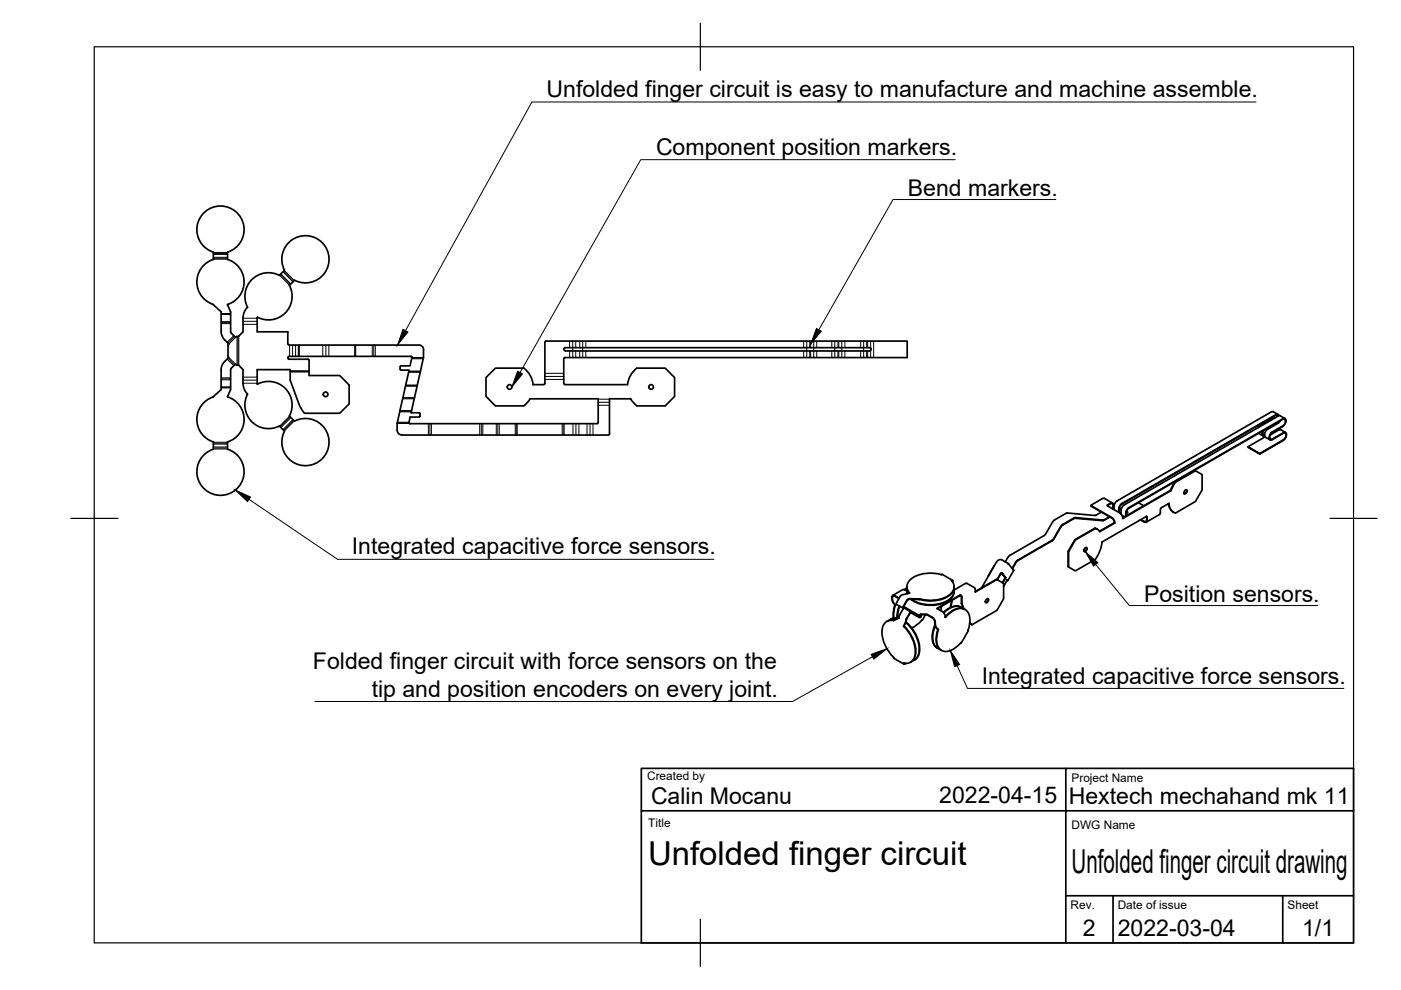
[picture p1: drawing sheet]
<svg xmlns="http://www.w3.org/2000/svg" width="297mm" height="210mm" viewBox="0 0 297 210" stroke-linecap="round" stroke-linejoin="round" font-family="sans-serif">
<!-- layer: Visible -->
<g fill="none" stroke="#000" stroke-width=".36">
<path d="M45.2 53.5v1.5M45.2 53.5a5 5 0 0 1-2.5-7.8 5 5 0 0 1 8.2 .1 5 5 0 0 1-2.7 7.7v1.5a5 5 0 0 1 3.6 4.8 5 5 0 0 1-3.6 4.8l.7 1.5v4.2l.1 .3M45.2 55a5 5 0 0 0-3.5 4.8 5 5 0 0 0 3.5 4.8M59.2 58.4l1.1-1.1a5 5 0 0 1 3.7-7.3 5 5 0 0 1 5.7 5.8 5 5 0 0 1-7.3 3.6l-1.1 1.1M59.2 58.4a5.1 5.1 0 0 0-5.8 .9 5.1 5.1 0 0 0-1 5.9M45.2 64.6l1.7 1.5v4.6l.3 .7 .4 .7M47.6 76.7l-.4 .6-.3 .7v4.6l-1.7 1.6M47.6 72l.9 1-.2 .1v2.5l.2 .2-.9 .9M52.4 65.2l-.5 .8-.3 .9-.1 3.5-.9 .9-.7 .2-.9-.9M54.6 67.3l-.1 3.1h6.5v2.5M61 75.8v.1M61 75.9l.3 .3h4.2v3.4h6.5l2 2v4l-2 2h-7.4l-1.2-1.9-1.9-5.1 .1-2.1-.2-.1"/>
<path d="M61 75.8l.3-.2h26l-.4 2h-1.9l-.2 .2v.5M61 72.9l.3 .2 27.5 .1a.97 .97 0 0 1 1 1 14.1 14.1 0 0 1-.7 4.7l-1.9 8.6h1.7M61.4 60.5a5.1 5.1 0 0 1-1 5.9 5.1 5.1 0 0 1-5.9 .9M61.4 78.4h-6.9v2.9M84.8 78.3l.2 .2M85 78.5h1.7l-1.9 8.6a9 9 0 0 0-.5 4.5l.5 .5 .4 .1M111 78.1h-6l-2 1.9v4l2 2.1h6M111 78l.9 .9 .6 .9 .5 1.7M115.8 72.3h76.5v3.5h-72.5l-.3 .3v5.2l.3 .2M115.8 72.3l-.3 .2v8.8l-.2 .2M119.9 73.7h64.4M119.9 73.7a.36 .36 0 0 0-.4 .4 .36 .36 0 0 0 .4 .3h64.5a.35 .35 0 0 0 .3-.4 .35 .35 0 0 0-.3-.3"/>
<path d="M135 78l-1.2 1.3-.5 1.1-.2 1.1M135 78.1h6l2 1.9v4l-2 2.1h-6M45.2 93.7v1.5M45.2 84.1a5 5 0 0 0-3.5 4.8 5 5 0 0 0 3.5 4.8M51.5 81.3v-2.9l-.9-.9-.7-.3-1 1v4.4l-.7 1.5a5 5 0 0 1 3.5 4.8 5 5 0 0 1-3.5 4.8v1.5a5 5 0 0 1 2.6 7.7 5 5 0 0 1-8.1 0 5 5 0 0 1 2.5-7.7M51.5 81.3l.1 .5a3.1 3.1 0 0 0 .9 1.8 5 5 0 0 0 .9 5.8 5 5 0 0 0 5.8 .9M52.4 83.5l.1 .1M54.5 81.3l.1 .1a5.1 5.1 0 0 1 5.8 .9 5.1 5.1 0 0 1 1 5.9M54.5 81.4l.1 .1M61.3 88.2l1.1 1.1a5 5 0 0 1 7.3 3.6 5 5 0 0 1-5.7 5.8 5 5 0 0 1-3.7-7.3l-1.1-1.1M88.9 87.5l.1 .1 .1 .6-.2 .2M111 86.1l.9-.9 .5-.6h14.4v5l-.2 .2h-39.7l-.2-.1 .3-1.3h1.9"/>
<path d="M113 81.5h2.3M119.8 81.5h13.3M133.7 84.5l1.3 1.6M133.7 84.6h-4.5v7.4l-.2 .2h-43.8M253.4 99.8h-.1l-4.2 2.4M266.8 91.9l1 .5M267.1 96.2l-2.5-1.5v.1l2.5 1.5M267.7 91.4v.9l.4 .1M267.9 91.3l-.2 .6 .2 .4h.2M268.1 92.3l.2 .4 1 .6M268.2 92.6l-3.6 2.1M269.5 88.9l-2.2 1.3-.5 .4"/>
<path d="M269.7 91.7l-.3 .4-.2 .5 .1 .5h.4M269.8 91.7l-.3 .2M270 88.4l-.5 .5M270.1 90.3h-.5l-1.8 1M271 87.9l-1-.6h-.5l-32.9 19.1a1.84 1.84 0 0 0-.4 1.6M271 89.7l-2.5 1.5-.3 .6-.1 .5M271 88.2l-32.9 19.1a1.84 1.84 0 0 0-.4 1.6M271 88.2l.5-.1 .9 .6M271 91l.1 .2M271 88.2l-.3-.2h-.2l-32.9 19.1a1.95 1.95 0 0 0-.3 1.6M271.1 91.2l-1.8 1M271.1 91.2l.5-.1 .9 .6"/>
<path d="M271.1 88.1l-.1-.2h-.5l-32.7 18.9M271.2 90.9v.2M271.4 89.2l-.4 .5M272 90.3l-2.3 1.3a.96 .96 0 0 0-.6 .8 .96 .96 0 0 0 .4 .9l2.6-1.4M272 88.8l-32.9 19a1.84 1.84 0 0 0-.4 1.6M272 88.9l-32.9 19a1.64 1.64 0 0 0-.3 1.5M272 90.4l-2.3 1.3M272 88.9h.5v.3M272 88.8l.5-.1 .1 .4M272.1 93.3l-5 2.9v.1l5-2.9M272.1 91.8l-2.4 1.3M272.1 91.8l.5 .1v.3"/>
<path d="M272.1 91.7h.5l.1 .4M272.5 89.2v.2M272.5 89.4l-.1 .5-.4 .4M272.6 89.1v.2M272.6 92.2v.1M272.6 89.3l-.1 .6-.5 .5M272.6 92.3l-.1 .5-.4 .4M272.7 92.1v.2M272.7 92.3l-.1 .6-.5 .5M210.8 120l-1.3 2.2M210.8 120h.1M211.2 119.2l-3.1 5.4"/>
<path d="M212.4 118.7l1.2 .7M212.5 118.7a.93 .93 0 0 0-1.2 .5M213.6 118.3l-.5 .8M213.7 119.5l-.1-.1 1.3 1.5-1.2 2.2M215.3 119.2l-.7 1.3M215.8 118.9l-1.1 1.7M215.8 118.7l-.4 .5M221.3 113.6l-7.2 4.2-.4 .4M221.7 113.2l-.3 .4M223 114.7l-7.2 4.2M223.1 110.7l-1.4 2.5M223.5 114.2l-.5 .5"/>
<path d="M224.9 111.7l-1.4 2.5M225.3 111.3l-.4 .4M226.5 116.9l.1 .1M227.9 114.4l-1.4 2.5 .1 3.3M230 116.3l.3-.2 .2 .2-.2 .5-.3 .2-.2-.3zM230.3 116.1v.5l-.5 .3M231.4 107.2v.2l4.5 2.6 .3 .8M231.4 107.3l4.3 2.4 .6 .8v.4l-3.1 1.8M232.1 112l-4.2 2.4 .1 .1M232.1 112h.1M232.2 112l.4 .2M232.3 112l.9 .7"/>
<path d="M233.5 108.6l-1.4 .7-5.9-.5-2.6 1.4-.4 .5M233.7 105.7l-2.3 1.4v.1M233.7 105.7h.5l1.7 1M234.8 107.3l2.6 1.4 .5 .5 .2 .6M235.2 109.6l-1.4 .7-5.8-.6-.3 .1-2.6 1.5-1.9 3.2-7.4 4.3M235.3 109.6l-1.5 .8-6-.5-2.5 1.5M235.4 106.8l-.6 .4M235.4 106.7l-.6 .4v.1M235.4 106.8h.5l.1 .3M235.4 106.7l.5-.1 .2 .5M235.9 107.1v.8M236.1 107.1v.9"/>
<path d="M236.2 108h.1M236.3 110.9l-3.2 1.7M237.7 108.9v.1M237.7 108.9h-.1M237.8 107.7l-.5 .3M237.8 106.8l-.2 .2a2.12 2.12 0 0 0-.4 1.6M237.9 109.3l.5 .3M238 109.8l10.2-5.8h.1l-10.3 5.9zM238.8 108.5l.3 .2M238.8 108.4l.3 .1-.1 .2M239 108.7l-.2 .2M241.4 106.6l1.1 .6"/>
<path d="M241.8 110.2l.8 .5M241.9 110.2l.7 .3M243.1 109.5h.1M243.1 109.6v.6M243.1 110.2l-.3 .4-.2-.1M243.2 110.3v-.7l-.2-.1-9.4 5.4-.3 1.6-1 2.1-4.3 2.4-1.4-.8v-3.2l1.4-2.5 4.2-2.5M243.2 110.3l-.2 .4h-.4M246 108v.7M246 108.7l-.2 .4-2.8 1.6M247.7 106.8l.1 .5a2.04 2.04 0 0 0 1 1.3M249.1 102.2h.1M249.1 102.2l-.9 1.8"/>
<path d="M249.2 102.2l4.2-2.4 1.5 .8v3.3l-1.5 2.4-4.2 2.5a2.14 2.14 0 0 1-1.4-2.1l-1.6 1-.1 .3M249.2 102.2l-.9 1.8M251.2 104l.3-.2 .2 .3-.2 .4-.3 .2-.2-.2zM251.5 103.8v.6l-.5 .3M188.9 131.2l-.1 .1M189.1 126.8v-.4l.4-.2 1.1 .6M189.1 126.7a1.55 1.55 0 0 0 .6 1.5M189.2 126.8l.1-.3 .2-.2 1.1 .6M189.2 126.8a1.55 1.55 0 0 0 .6 1.4M189.5 139.4h.1M189.5 131.6a2.06 2.06 0 0 0-2.5 2.4 7.9 7.9 0 0 0 2.5 5.4M189.5 139.4l2.2 1.4"/>
<path d="M189.5 131.5h-.7l-.8 .3M189.7 128.2h.2M189.8 128.2l-.4 1.5v1.3M189.9 128.2l-.4 1.5v1.3M190.1 128.2l1.5 .8M190.1 127.7v.5M190.3 131.1h-1.2l-.6 .4M190.5 131.1l-.8-.1-.7 .2M190.6 131l-1.1 .6M190.6 130.7v.3l-1.1 .5M190.7 128.4l-.5 1.6v1M190.8 128.5l-.4 1.6-.1 .9"/>
<path d="M191.5 128.6v.4M191.6 132.8l.1-.1zM191.6 132.8a7 7 0 0 1 2.2 6.7 1.84 1.84 0 0 1-2.2 1.1M191.6 128.6l3.5 2 .1-.1M191.6 128.6v.2l.2 .2M191.7 132.8a7.3 7.3 0 0 1 2.3 6.3 1.91 1.91 0 0 1-1 1.3M191.8 128.9l-.3 .3-.9 1.5M191.8 129l3.2 1.8 .1-.2M191.9 125.1l-.5-.1-2.1 1.3M192 132a7.4 7.4 0 0 1 2.8 6.7 1.92 1.92 0 0 1-1.3 1.4M192 131.5l-.4 1.3M192 131.8h.2l-.5 .9"/>
<path d="M192.1 131.9a7.3 7.3 0 0 1 2.7 6.9l-.5 .8-.5 .4M192.1 131.3v.2M192.2 131.3v.5M192.3 124.5l.1 .7 .4 .6M192.3 124.4v.2l-.5 .4M192.3 125.3v.6M192.3 124.7l-.4 .4 .4 .2M192.3 124.9l.1 1M192.7 126.9v.2h2.2M192.7 127.1l-.3 .2-.8 1.3M192.8 129.3l-.1 .2M193.2 129.8l-.3 .2-.8 1.3"/>
<path d="M194.8 130.4l-.1 .2M194.9 127l-2.2-.1-.4 .4-.8 1.3M195 127v.1M195.2 130.5l.1 .3-.4 .1-1.8-1-.9 1.4M195.2 130.2a2.66 2.66 0 0 1 3.1 1.4v.5a1.56 1.56 0 0 0 .6 1.4l-.1-.1a1.61 1.61 0 0 1-.6-1.4M195.2 130.3a2.57 2.57 0 0 1 3 1.3v.4M195.2 130.2l-.2 .4 .2-.1M195.2 130.2l-.1 .3M195.5 131.5l-1.1 1-1.1 .6M196.2 130.3l-.7 1.2M196.5 130.2v.1M198.2 132.5a4.6 4.6 0 0 0 .1 4.6l.5 .3"/>
<path d="M198.3 132.7a4.6 4.6 0 0 0 0 4.3l.9 .6M198.9 133.4a4.2 4.2 0 0 0 .2 4.1l.4 .3M199 133.5a4.2 4.2 0 0 0 .2 4.1 2.45 2.45 0 0 0 3.3-.2l1.3-1.1 1.5-2.6M199.5 137.9h.1M199.6 121.8h.2l2.1 1.2M199.6 121.8a7 7 0 0 0-6.9 1.4 1.84 1.84 0 0 0 .1 2.5l-1.8 .6-.9 1.5M199.6 128.5l-.1 1M200.4 130.8h.1M200.4 130.8v.1M200.4 130.9h.1M200.5 130.9a4.2 4.2 0 0 1 3.6-1.9 2.45 2.45 0 0 1 1.5 3l-.4 1.6M201.7 123.1a2.06 2.06 0 0 1-.9 3.3 7.9 7.9 0 0 1-5.8 .6"/>
<path d="M201.8 123.1h-.1M201.8 123h.1l.1 .5M201.8 127.3l-.3 1.5M201.8 123.1l.1 .2M201.9 127.2l-.3 1.5M202.2 124.9a2.67 2.67 0 0 1-2.2 2.8 7.7 7.7 0 0 1-6.7-.6M202.3 124.5a3 3 0 0 1-2.4 2.5l-1.4 .3-1.4 .1-2.1-.3M202.3 125.3a2.62 2.62 0 0 1-1.9 2.4 7.5 7.5 0 0 1-7.3-.6M202.3 124.4v.1M203.7 128.7l.1 .1M203.7 128.7a3.1 3.1 0 0 0-3.7 1.1M203.8 126.3l-.3-.1-4.9 2.8a2.29 2.29 0 0 1 1.8 1.4v.3"/>
<path d="M203.8 126.4l-.3-.1-4.8 2.8M203.8 126.2l.2 .3-.1 1.5M203.8 126.4v1.5M203.8 127.9l.6 1.2M203.8 127.9l.5 1.2M204.1 129a2.58 2.58 0 0 0-3.4 .4l-.6 .5M204.2 128.8l-.2 .1M204.6 129.2a2.53 2.53 0 0 0-3 .4l-1.2 1.2M205 123.7l1.6 .9 .2 .3M205.1 123.7h-.4l-2.4 1.4M205.2 133.7h.1M205.6 132l.5 .5"/>
<path d="M206.8 125.4l4.5-2.6 1.5 .9v3.3l-1.4 2.4-5.3 3.1M209.1 127.1l.3-.2 .2 .3-.2 .4-.3 .2-.2-.2zM209.5 126.9l-.1 .5-.4 .4M212.2 121.7l-.7 1.2M212.3 121.6h.1M212.4 121.6l.3 .2-.2-.2M212.4 121.5l-.3 .1-.7 1.3-4.6 2.6v-.6M212.4 121.5l-.2 .2M212.4 121.7l-.1-.1 .3 .2M212.6 121.7l.7 .8-.6-.7M212.6 121.8l.1 .1M212.6 121.8h.1"/>
<path d="M213 122.3l.1 .2M213 122.3h.1M213.1 122.4l-.6 1.1M213.3 122.5l-.7 1.1M213.5 123l.1 .1M213.6 123l.1 .1zM213.7 123l-.1-.1-.8 1.4M191.6 140.6v.1M191.6 140.7l.1 .1 .4-.1M191.7 140.6l.2 .1"/>
<circle cx="69" cy="83.6" r=".5"/>
<circle cx="108" cy="82" r=".5"/>
<circle cx="138" cy="82" r=".5"/>
</g>
<g fill="#000" stroke="#000" stroke-width=".21">
<circle cx="87.3" cy="75.8" r=".17"/>
<circle cx="212.4" cy="121.6" r=".17"/>
<circle cx="213.5" cy="123" r=".17"/>
</g>
<!-- layer: Center Lines -->
<g fill="none" stroke="#000" stroke-width=".21">
<path d="M45.2 53.7h3M45.2 54.8h3M59.4 58.2l2.1 2.1M60.1 57.5l2.2 2.1M46.9 66.6h2M46.9 68.4h2M48.3 76l1.4 1.4M49.7 71.3l-1.4 1.5M50.4 71.3v6.1M51.5 68.1h3M61.5 78.8h4M62 73.2v2.4"/>
<path d="M63.4 73.2v2.4M69.1 73.2v2.4M75.3 73.2v2.4M79.2 73.2v2.4M86.7 78.8h2.4M87.3 75.9h2.5M115.5 79.8h4M121.4 72.3v3.5M123.5 72.3v3.5M171 72.3v3.5M172.5 72.3v3.5M177 72.3v3.5"/>
<path d="M178.5 72.3v3.5M183.1 72.3v3.5M184.6 72.3v3.5M45.2 95h3M45.2 94h3M46.9 82.1h2M46.9 80.3h2M51.5 80.6h3M61.5 88.4l-2.1 2.1M62.3 89.1l-2.2 2.1M84.2 89.7h2.5M84.8 87.2h2.4"/>
<path d="M85.4 84.4h2.5M86 81.8h2.5M91.1 89.8v2.4M102 89.8v2.4M105.5 89.8v2.4M109.5 89.8v2.4M119.4 89.8v2.4M122.1 89.8v2.4M125.1 89.8v2.4M126.8 85.3h2.4"/>
</g>
<!-- layer: Visible Narrow -->
<g fill="none" stroke="#000" stroke-width=".21">
<path d="M45.2 53.5h3M45.2 53.9h3M45.2 54.6h3M45.2 55h3M59.3 58.3l2.1 2.2M59.6 58.1l2.1 2.1M60 57.6l2.1 2.2M60.3 57.4l2.1 2.1M46.9 66.5h2M46.9 66.7h2M46.9 68.2h2M46.9 68.6h2"/>
<path d="M48.2 76.2l1.4 1.3M48.5 75.8l1.4 1.4M49.6 71.2l-1.4 1.4M49.9 71.5l-1.4 1.5M50.2 71.4v6M50.6 71.3v6.2M51.5 68.8h3M51.5 80h3M51.5 67.5h3M61.4 73.2v2.4M61.5 78.6h4M61.5 78.9h4"/>
<path d="M62.7 73.2v2.4M63.2 73.2v2.4M63.5 73.2v2.4M68.4 73.2v2.4M69.7 73.2v2.4M75.2 73.2v2.4M75.4 73.2v2.4M78.9 73.2v2.4M79.6 73.2v2.4M86.6 78.9h2.5M86.7 78.7h2.5M87.3 76.1h2.4"/>
<path d="M87.3 75.8h2.5M115.5 79.2h4M120.8 72.3v1.4M120.8 74.4v1.4M122.1 72.3v1.4M122.1 74.4v1.4M122.9 72.3v1.4M122.9 74.4v1.4M124.2 72.3v1.4M124.2 74.4v1.4M170.4 72.3v1.4M170.4 74.4v1.4"/>
<path d="M171.7 72.3v1.4M171.7 74.4v1.4M171.9 72.3v1.4M171.9 74.4v1.4M173.2 72.3v1.4M173.2 74.4v1.4M176.4 72.3v1.4M176.4 74.4v1.4M177.7 72.3v1.4M177.7 74.4v1.4M177.8 72.3v1.4M177.8 74.4v1.4"/>
<path d="M179.1 72.3v1.4M179.1 74.4v1.4M182.5 72.3v1.4M182.5 74.4v1.4M183.7 72.3v1.4M183.7 74.4v1.4M184 72.3v1.4M184 74.4v1.4M185.2 72.3v3.5M45.2 95.2h3M45.2 94.8h3M45.2 94.2h3"/>
<path d="M45.2 93.8h3M46.9 82.2h2M46.9 82h2M46.9 80.5h2M46.9 80.1h2M51.5 81.3h3M61.4 88.2l-2.1 2.2M61.7 88.5l-2.1 2.1M62.1 89l-2.1 2.1M62.4 89.3l-2.1 2.1M84.2 89.8h2.6M84.2 89.5h2.5"/>
<path d="M84.8 87.3h2.4M84.8 87.1h2.5M85.4 84.6h2.4M85.4 84.3h2.5M86 81.9h2.4M86 81.6h2.5M90.8 89.8v2.4M91.5 89.8v2.4M101.7 89.8v2.4M102.4 89.8v2.4M105.2 89.8v2.4M105.9 89.8v2.4"/>
<path d="M109.2 89.8v2.4M109.7 89.8v2.4M115.5 80.4h4M119.2 89.8v2.4M119.6 89.8v2.4M121.5 89.8v2.4M122.7 89.8v2.4M124.5 89.8v2.4M125.7 89.8v2.4M126.8 85.9h2.4M126.8 84.6h2.4"/>
</g>
<!-- layer: Border -->
<path d="M20 9.9h267v190h-267zM148.5 4.9v10M15 109.9h10M282 109.9h10M148.5 194.9v10" fill="none" stroke="#000" stroke-width=".25"/>
<!-- layer: TitleBlock -->
<path d="M136 162.9h151v37h-151zM136 171.9h151M226 162.9v37M226 189.9h61M236 189.9v10M272 189.9v10" fill="none" stroke="#000" stroke-width=".36"/>
<!-- layer: Annotations -->
<path d="M85.4 69.8l1.1 .6-2.2 2.8zM109.7 78.7l1.1 .6-2.3 2.8zM173.1 69.7l1 .5-2.2 2.8zM49.9 103.9l3.2 1.5-.6 1zM184.7 138.7l3.3-1.2-2.7 2.3zM230.1 117l2.7 2.3-.9 .7zM201.5 137.9l2 3-1.1 .5z" fill="#000" stroke="#000" stroke-width=".21"/>
<path d="M202.5 33.9h-66.7l-25.5 45.1M266.3 21.6h-153.5l-26.8 48.5M223.9 42.3h-34.6l-15.7 27.6M52.8 105.9l18.8 12.7h79.8M232.3 119.7l7.1 8.7h40M185 139.2l-17 9.5h-101.2M202.9 141.1l2.2 4.9h79.8" fill="none" stroke="#000" stroke-width=".21"/>
<g font-size="7">
<text x="137.4" y="183.5">Unfolded finger circuit</text>
<text x="227.2" y="185.2">Unfolded finger circuit drawing</text>
</g>
<g font-size="4.9">
<text x="115.9" y="20.6">Unfolded finger circuit is easy to manufacture and machine assemble.</text>
<text x="139.1" y="32.9">Component position markers.</text>
<text x="192.5" y="41.6">Bend markers.</text>
<text x="74.6" y="117.6">Integrated capacitive force sensors.</text>
<text x="242.6" y="127.7">Position sensors.</text>
<text x="66.4" y="141.9">Folded finger circuit with force sensors on the</text>
<text x="78.8" y="147.7">tip and position encoders on every joint.</text>
<text x="208.2" y="144.9">Integrated capacitive force sensors.</text>
<text x="138" y="170.6">Calin Mocanu</text>
<text x="199.1" y="170.3">2022-04-15</text>
<text x="226.6" y="170.4">Hextech mechahand mk 11</text>
<text x="229.6" y="198.6">2</text>
<text x="237" y="198.4">2022-03-04</text>
<text x="276.1" y="198.6">1/1</text>
</g>
<g font-size="2.5">
<text x="137.2" y="165.4">Created by</text>
<text x="227.2" y="165.8">Project Name</text>
<text x="137.4" y="175.4">Title</text>
<text x="227.2" y="175.8">DWG Name</text>
<text x="227" y="192.7">Rev.</text>
<text x="237" y="192.7">Date of issue</text>
<text x="273" y="192.7">Sheet</text>
</g>
</svg>
